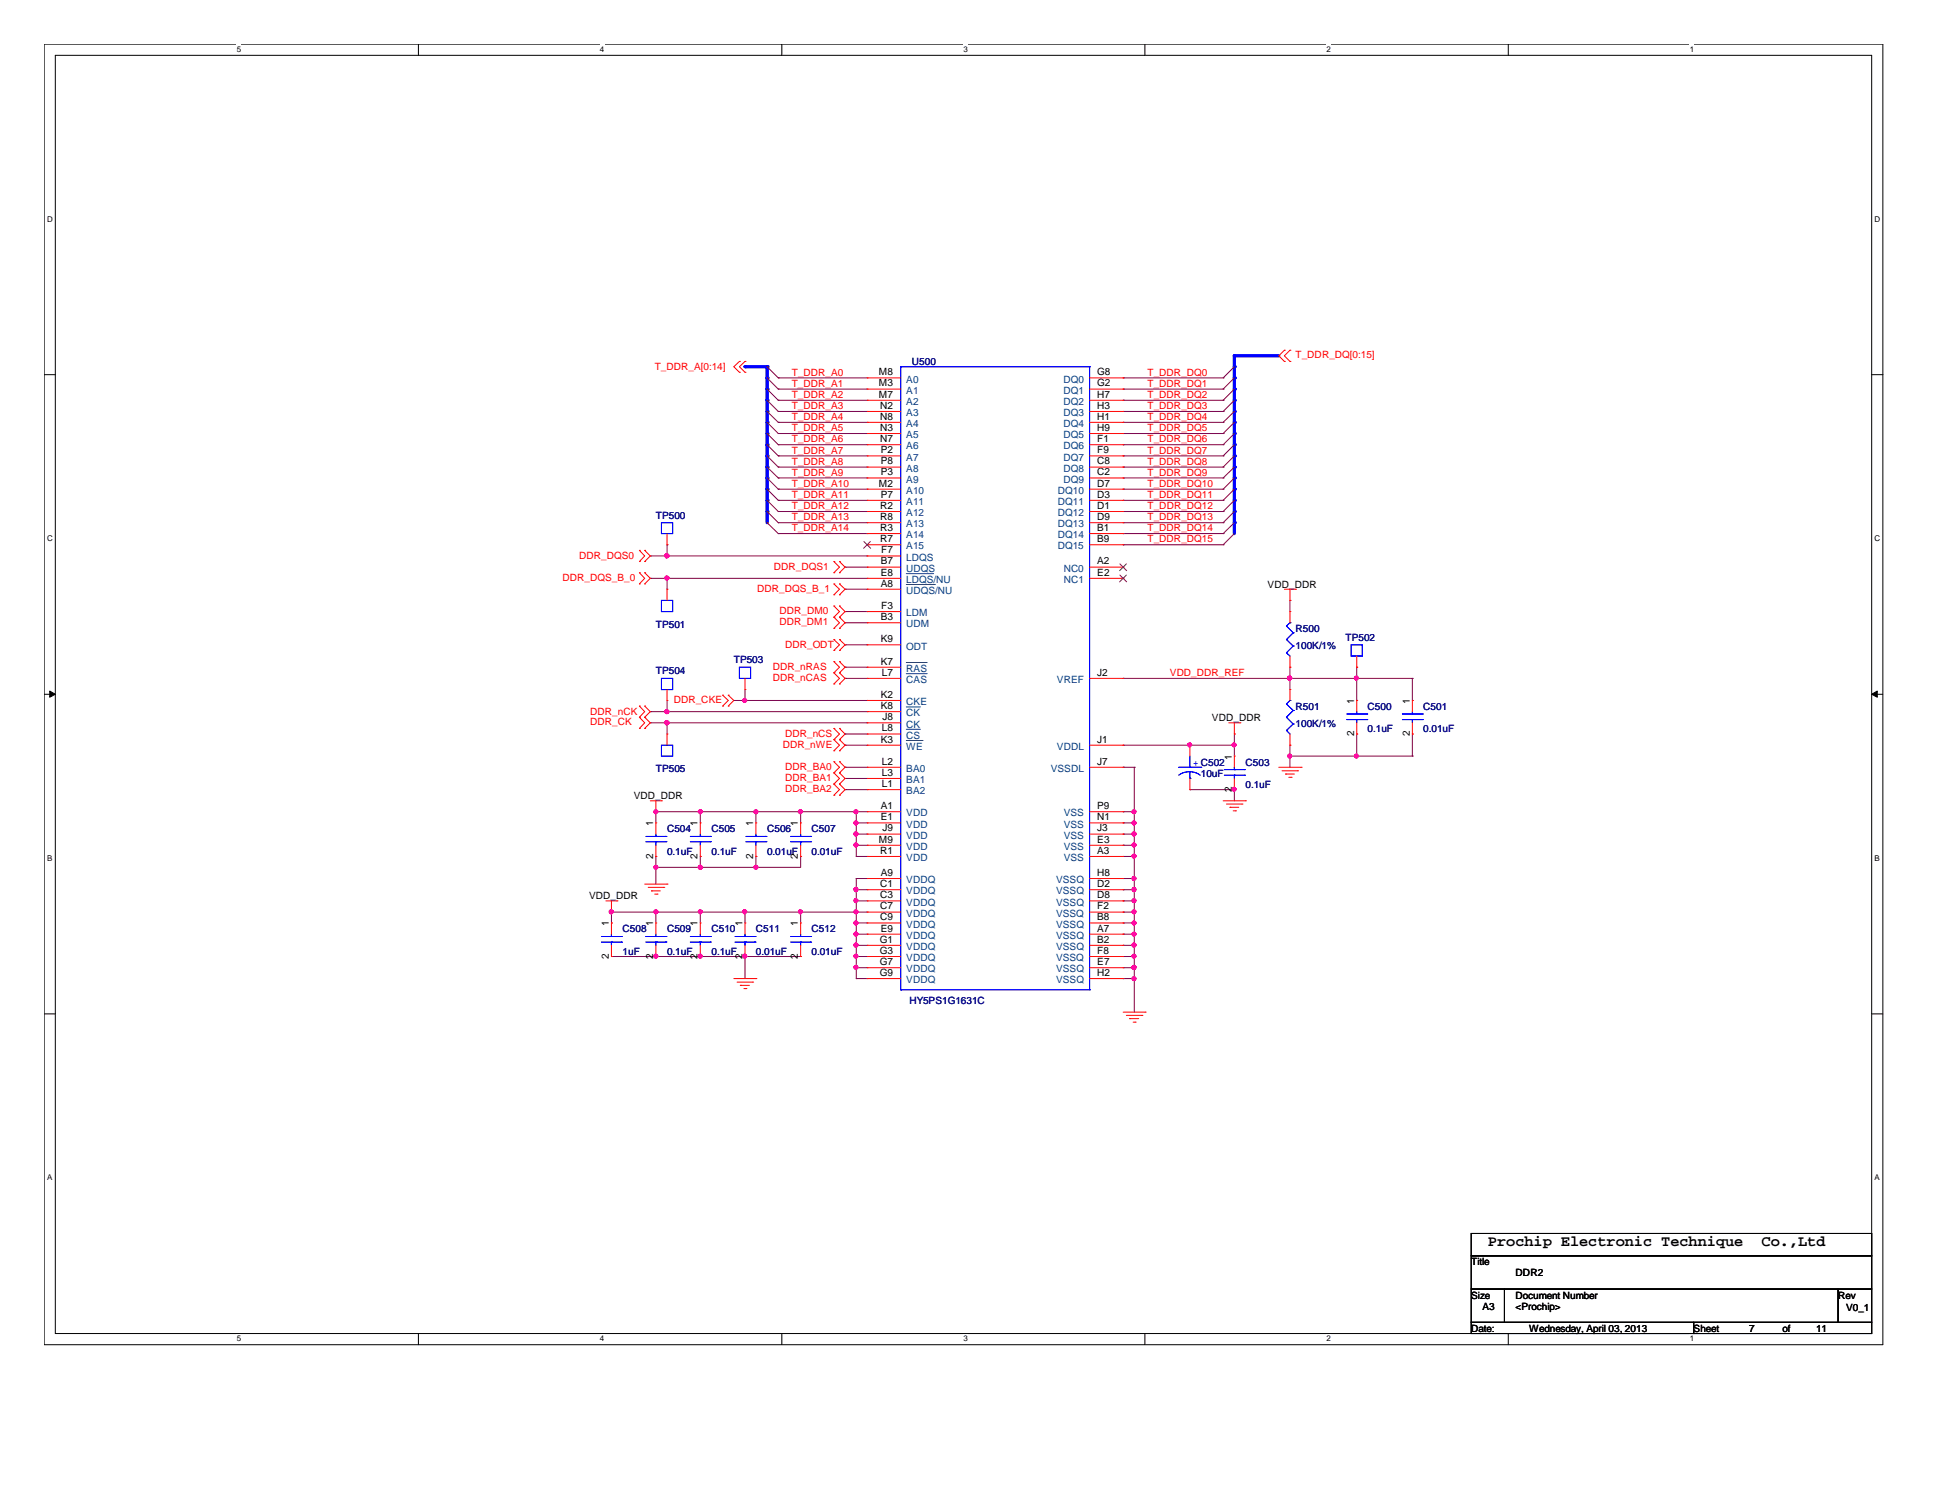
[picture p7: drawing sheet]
<svg xmlns="http://www.w3.org/2000/svg" width="279mm" height="216mm" viewBox="0 0 279 216" stroke-linecap="round" stroke-linejoin="round" font-family="sans-serif">
<path d="M6.3 6.3h264.6v187.1h-264.6zM8 8h261.3v183.8h-261.3z" fill="none" stroke="#000" stroke-width=".14"/>
<g fill="#fff">
<path d="M34.1 6.4h.6v1.3h-.6z"/>
<path d="M34.1 191.9h.6v1.3h-.6z"/>
</g>
<path d="M60.2 6.3v1.7M60.2 191.8v1.6" fill="none" stroke="#000" stroke-width=".14"/>
<g fill="#fff">
<path d="M86.3 6.4h.6v1.3h-.6z"/>
<path d="M86.3 191.9h.6v1.3h-.6z"/>
</g>
<path d="M112.5 6.3v1.7M112.5 191.8v1.6" fill="none" stroke="#000" stroke-width=".14"/>
<g fill="#fff">
<path d="M138.6 6.4h.6v1.3h-.6z"/>
<path d="M138.6 191.9h.6v1.3h-.6z"/>
</g>
<path d="M164.7 6.3v1.7M164.7 191.8v1.6" fill="none" stroke="#000" stroke-width=".14"/>
<g fill="#fff">
<path d="M190.8 6.4h.6v1.3h-.6z"/>
<path d="M190.8 191.9h.6v1.3h-.6z"/>
</g>
<path d="M217 6.3v1.7M217 191.8v1.6" fill="none" stroke="#000" stroke-width=".14"/>
<g fill="#fff">
<path d="M243.1 6.4h.6v1.3h-.6z"/>
<path d="M243.1 191.9h.6v1.3h-.6z"/>
<path d="M6.8 30.8h.7v1.3h-.7z"/>
<path d="M269.7 30.8h.8v1.3h-.8z"/>
<path d="M6.8 76.7h.7v1.4h-.7z"/>
<path d="M269.7 76.7h.8v1.4h-.8z"/>
</g>
<path d="M6.3 53.9h1.7M269.3 53.9h1.6" fill="none" stroke="#000" stroke-width=".14"/>
<g fill="#fff">
<path d="M6.8 122.7h.7v1.3h-.7z"/>
<path d="M269.7 122.7h.7v1.3h-.7z"/>
</g>
<path d="M6.3 99.9h1.7M269.3 99.9h1.6" fill="none" stroke="#000" stroke-width=".14"/>
<g fill="#000" stroke="#000" stroke-width=".14">
<path d="M7.2 99.4l.8 .5-.8 .4z" fill-rule="evenodd"/>
<path d="M269.3 99.9l.8-.5v.9z" fill-rule="evenodd"/>
</g>
<g fill="#fff">
<path d="M6.8 168.7h.7v1.3h-.7z"/>
<path d="M269.7 168.7h.7v1.3h-.7z"/>
</g>
<path d="M6.3 145.8h1.7M269.3 145.8h1.6" fill="none" stroke="#000" stroke-width=".14"/>
<g fill="none" stroke="#800040" stroke-width=".14">
<path d="M96 80h.1M96 80h28.8M96 83.2h.1M96 83.2h28.8M121.6 81.6h.1M121.6 97.6h.1M121.6 96h.1M121.6 84.8h.1M121.6 92.8h.1M121.6 81.6h3.2M121.6 97.6h3.2M121.6 96h3.2"/>
<path d="M121.6 84.8h3.2M121.6 92.8h3.2M161.6 97.6h.1M161.6 97.6h33.6M185.6 97.6h.1M185.6 86.4h.1M185.6 86.4v1.6M185.6 97.6v1.6M195.2 97.6h.1M195.2 97.6v3.2M96 104h.1M96 102.4h.1"/>
<path d="M96 104h28.8M96 102.4h28.8M108.8 116.8h.1M108.8 116.8h16M115.2 116.8h.1M121.6 105.6h.1M121.6 113.6h.1M121.6 107.2h.1M121.6 110.4h.1M121.6 112h.1M121.6 105.6h3.2M121.6 113.6h3.2"/>
<path d="M121.6 107.2h3.2M121.6 110.4h3.2M121.6 112h3.2M123.2 116.8h.1M123.2 118.4h.1M123.2 120h.1M123.2 118.4h1.6M123.2 120h1.6M123.2 116.8v6.4M161.6 118.4h.1M161.6 120h.1M161.6 116.8h.1"/>
<path d="M161.6 110.4h.1M161.6 118.4h1.6M161.6 120h1.6M161.6 116.8h1.6M161.6 110.4h1.6M163.2 118.4h.1M163.2 120h.1M163.2 116.8h.1M163.2 110.4h.1M163.2 110.4v24h-1.6M171.2 107.2h.1M171.2 113.6h.1"/>
<path d="M171.2 113.6h6.4M171.2 107.2h6.4M177.6 113.6h.1M177.6 113.6v1.6M185.6 108.8h.1M185.6 107.2h.1M185.6 107.2v3.2M195.2 105.6h.1M195.2 105.6v3.2h-9.6M94.4 124.8h.1M94.4 124.8v2.4M107.2 137.6h.1"/>
<path d="M107.2 137.6v3.2M108.8 124.8h.1M108.8 124.8h6.4M123.2 126.4h.1M123.2 128h.1M123.2 129.6h.1M123.2 131.2h.1M123.2 132.8h.1M123.2 134.4h.1M123.2 136h.1M123.2 137.6h.1M123.2 121.6h.1"/>
<path d="M123.2 139.2h.1M123.2 123.2h.1M123.2 136h1.6M123.2 126.4h1.6M123.2 137.6h1.6M123.2 128h1.6M123.2 121.6h1.6M123.2 139.2h1.6M123.2 129.6h1.6M123.2 129.6v9.6M123.2 123.2h1.6M123.2 131.2h1.6"/>
<path d="M123.2 132.8h1.6M123.2 134.4h1.6M161.6 136h.1M161.6 137.6h.1M161.6 121.6h.1M161.6 139.2h.1M161.6 123.2h.1M161.6 126.4h.1M161.6 128h.1M161.6 129.6h.1M161.6 131.2h.1M161.6 132.8h.1"/>
<path d="M161.6 134.4h.1M161.6 136h1.6M161.6 126.4h1.6M161.6 137.6h1.6M161.6 128h1.6M161.6 121.6h1.6M161.6 139.2h1.6M161.6 129.6h1.6M161.6 123.2h1.6M161.6 131.2h1.6M161.6 132.8h1.6M163.2 137.6h.1"/>
<path d="M163.2 121.6h.1M163.2 123.2h.1M163.2 126.4h.1M163.2 139.2h.1M163.2 128h.1M163.2 129.6h.1M163.2 131.2h.1M163.2 132.8h.1M163.2 137.6v8M161.6 140.8h.1M161.6 140.8h1.6M163.2 140.8h.1"/>
</g>
<g fill="#f0f" stroke="#f0f" stroke-width=".14">
<circle cx="163.2" cy="118.4" r=".3"/>
<circle cx="163.1" cy="135.9" r=".31"/>
<circle cx="95.9" cy="103.9" r=".32"/>
<circle cx="163.1" cy="119.9" r=".31"/>
<circle cx="163.2" cy="139.1" r=".3"/>
<circle cx="163.2" cy="137.5" r=".3"/>
<circle cx="163.2" cy="121.5" r=".3"/>
<circle cx="177.5" cy="107.1" r=".3"/>
<circle cx="171.2" cy="107.1" r=".3"/>
<circle cx="108.8" cy="124.8" r=".3"/>
<circle cx="123.1" cy="129.5" r=".3"/>
<circle cx="163.2" cy="123.1" r=".3"/>
<circle cx="163.2" cy="126.4" r=".3"/>
<circle cx="163.2" cy="140.8" r=".3"/>
<circle cx="123.1" cy="132.8" r=".3"/>
<circle cx="123.1" cy="131.1" r=".3"/>
<circle cx="163.1" cy="127.9" r=".31"/>
<circle cx="115.1" cy="116.8" r=".3"/>
<circle cx="163.2" cy="129.5" r=".3"/>
<circle cx="108.8" cy="116.8" r=".3"/>
<circle cx="163.2" cy="116.8" r=".3"/>
<circle cx="96" cy="83.1" r=".31"/>
<circle cx="123.1" cy="118.4" r=".3"/>
<circle cx="123.1" cy="116.8" r=".3"/>
<circle cx="123.1" cy="134.4" r=".3"/>
<circle cx="163.2" cy="131.1" r=".3"/>
<circle cx="95.9" cy="79.9" r=".32"/>
<circle cx="163.2" cy="132.8" r=".3"/>
<circle cx="123.1" cy="135.9" r=".31"/>
<circle cx="123.1" cy="137.5" r=".3"/>
<circle cx="123.1" cy="119.9" r=".31"/>
<circle cx="123.1" cy="121.5" r=".3"/>
<circle cx="185.5" cy="97.5" r=".3"/>
<circle cx="177.5" cy="113.5" r=".3"/>
<circle cx="195.2" cy="108.7" r=".3"/>
<circle cx="185.5" cy="108.7" r=".3"/>
<circle cx="195.2" cy="97.5" r=".3"/>
</g>
<path d="M107.2 52.7h3.2" fill="none" stroke="#00f" stroke-width=".47"/>
<circle cx="107.2" cy="52.7" r=".23" fill="#00f"/>
<g fill="none" stroke="#800040" stroke-width=".14">
<path d="M112 56h.1M112 57.6h.1M112 59.2h.1M112 54.4h.1M112 56h12.8M112 57.6h12.8M112 59.2h12.8M112 54.4h12.8M112 65.6h.1M112 67.2h.1M112 68.7h.1M112 70.4h.1"/>
<path d="M112 72h.1M112 73.6h.1M112 75.2h.1M112 60.7h.1M112 62.4h.1M112 65.6h12.8M112 67.2h12.8M112 68.7h12.8M112 70.4h12.8M112 72h12.8M112 73.6h12.8M112 75.2h12.8"/>
<path d="M112 60.7h12.8M112 62.4h12.8"/>
</g>
<path d="M110.4 52.7v1.7" fill="none" stroke="#00f" stroke-width=".47"/>
<circle cx="110.4" cy="52.7" r=".23" fill="#00f"/>
<path d="M110.4 56v1.6" fill="none" stroke="#00f" stroke-width=".47"/>
<circle cx="110.4" cy="56" r=".23" fill="#00f"/>
<path d="M110.4 54.4v1.6" fill="none" stroke="#00f" stroke-width=".47"/>
<circle cx="110.4" cy="54.4" r=".23" fill="#00f"/>
<path d="M110.4 59.2v1.5" fill="none" stroke="#00f" stroke-width=".47"/>
<circle cx="110.4" cy="59.2" r=".23" fill="#00f"/>
<path d="M110.4 57.6v1.6" fill="none" stroke="#00f" stroke-width=".47"/>
<circle cx="110.4" cy="57.6" r=".23" fill="#00f"/>
<path d="M110.4 68.7v1.7" fill="none" stroke="#00f" stroke-width=".47"/>
<circle cx="110.4" cy="68.7" r=".23" fill="#00f"/>
<path d="M110.4 60.7v1.7" fill="none" stroke="#00f" stroke-width=".47"/>
<circle cx="110.4" cy="60.7" r=".23" fill="#00f"/>
<path d="M110.4 64v1.6" fill="none" stroke="#00f" stroke-width=".47"/>
<circle cx="110.4" cy="64" r=".23" fill="#00f"/>
<path d="M110.4 62.4v1.6" fill="none" stroke="#00f" stroke-width=".47"/>
<circle cx="110.4" cy="62.4" r=".23" fill="#00f"/>
<path d="M110.4 67.2v1.5" fill="none" stroke="#00f" stroke-width=".47"/>
<circle cx="110.4" cy="67.2" r=".23" fill="#00f"/>
<path d="M110.4 65.6v1.6" fill="none" stroke="#00f" stroke-width=".47"/>
<circle cx="110.4" cy="65.6" r=".23" fill="#00f"/>
<path d="M110.4 70.4v1.6" fill="none" stroke="#00f" stroke-width=".47"/>
<circle cx="110.4" cy="70.4" r=".23" fill="#00f"/>
<path d="M110.4 72v1.6" fill="none" stroke="#00f" stroke-width=".47"/>
<circle cx="110.4" cy="72" r=".23" fill="#00f"/>
<path d="M112 64h.1M112 64h12.8M161.6 73.6h.1M161.6 62.4h.1M161.6 75.2h.1M161.6 64h.1M161.6 64h14.4M161.6 73.6h14.4M161.6 62.4h14.4M161.6 75.2h14.4" fill="none" stroke="#800040" stroke-width=".14"/>
<path d="M177.6 75.2v1.6" fill="none" stroke="#00f" stroke-width=".47"/>
<circle cx="177.6" cy="75.2" r=".23" fill="#00f"/>
<path d="M177.6 65.6v1.6" fill="none" stroke="#00f" stroke-width=".47"/>
<circle cx="177.6" cy="65.6" r=".23" fill="#00f"/>
<path d="M177.6 51.2h6.4" fill="none" stroke="#00f" stroke-width=".47"/>
<circle cx="177.6" cy="51.2" r=".23" fill="#00f"/>
<path d="M177.6 51.2v1.5" fill="none" stroke="#00f" stroke-width=".47"/>
<circle cx="177.6" cy="51.2" r=".23" fill="#00f"/>
<path d="M177.6 67.2v1.5" fill="none" stroke="#00f" stroke-width=".47"/>
<circle cx="177.6" cy="67.2" r=".23" fill="#00f"/>
<path d="M177.6 52.7v1.7" fill="none" stroke="#00f" stroke-width=".47"/>
<circle cx="177.6" cy="52.7" r=".23" fill="#00f"/>
<path d="M177.6 68.7v1.7" fill="none" stroke="#00f" stroke-width=".47"/>
<circle cx="177.6" cy="68.7" r=".23" fill="#00f"/>
<path d="M177.6 54.4v1.6" fill="none" stroke="#00f" stroke-width=".47"/>
<circle cx="177.6" cy="54.4" r=".23" fill="#00f"/>
<path d="M177.6 70.4v1.6" fill="none" stroke="#00f" stroke-width=".47"/>
<circle cx="177.6" cy="70.4" r=".23" fill="#00f"/>
<path d="M177.6 56v1.6" fill="none" stroke="#00f" stroke-width=".47"/>
<circle cx="177.6" cy="56" r=".23" fill="#00f"/>
<path d="M177.6 72v1.6" fill="none" stroke="#00f" stroke-width=".47"/>
<circle cx="177.6" cy="72" r=".23" fill="#00f"/>
<path d="M177.6 57.6v1.6" fill="none" stroke="#00f" stroke-width=".47"/>
<circle cx="177.6" cy="57.6" r=".23" fill="#00f"/>
<path d="M177.6 73.6v1.6" fill="none" stroke="#00f" stroke-width=".47"/>
<circle cx="177.6" cy="73.6" r=".23" fill="#00f"/>
<path d="M177.6 59.2v1.5" fill="none" stroke="#00f" stroke-width=".47"/>
<circle cx="177.6" cy="59.2" r=".23" fill="#00f"/>
<path d="M177.6 60.7v1.7" fill="none" stroke="#00f" stroke-width=".47"/>
<circle cx="177.6" cy="60.7" r=".23" fill="#00f"/>
<path d="M177.6 62.4v1.6" fill="none" stroke="#00f" stroke-width=".47"/>
<circle cx="177.6" cy="62.4" r=".23" fill="#00f"/>
<path d="M161.6 65.6h.1M161.6 65.6h14.4" fill="none" stroke="#800040" stroke-width=".14"/>
<path d="M177.6 64v1.6" fill="none" stroke="#00f" stroke-width=".47"/>
<circle cx="177.6" cy="64" r=".23" fill="#00f"/>
<g fill="none" stroke="#800040" stroke-width=".14">
<path d="M161.6 56h.1M161.6 57.6h.1M161.6 54.4h.1M161.6 59.2h.1M161.6 56h14.4M161.6 57.6h14.4M161.6 54.4h14.4M161.6 59.2h14.4M112 76.8h.1M112 76.8h12.8M161.6 67.2h.1M161.6 76.8h.1"/>
<path d="M161.6 68.7h.1M161.6 78.4h.1M161.6 70.4h.1M161.6 72h.1M161.6 60.7h.1M161.6 67.2h14.4M161.6 76.8h14.4M161.6 68.7h14.4M161.6 78.4h14.4M161.6 70.4h14.4M161.6 72h14.4M161.6 60.7h14.4"/>
<path d="M94.4 123.2h.1M94.4 124.8h.1M94.4 123.2v1.6M94.4 124.8h6.4M123.2 126.4h.1M123.2 139.2h.1M123.2 126.4v1.6M123.2 139.2v1.6M123.2 140.8h.1M123.2 140.8h1.6"/>
</g>
<g fill="#f0f" stroke="#f0f" stroke-width=".14">
<circle cx="100.8" cy="124.8" r=".3"/>
<circle cx="94.4" cy="124.8" r=".3"/>
<circle cx="123.1" cy="139.1" r=".3"/>
</g>
<path d="M110.4 73.6v1.6" fill="none" stroke="#00f" stroke-width=".47"/>
<circle cx="110.4" cy="73.6" r=".23" fill="#00f"/>
<g fill="none" stroke="#800040" stroke-width=".14">
<path d="M110.4 52.7h.1M110.4 54.4h.1M110.4 56h.1M110.4 57.6h.1M110.4 59.2h.1M110.4 52.7l1.6 1.7M110.4 54.4l1.6 1.6M110.4 56l1.6 1.6M110.4 57.6l1.6 1.6M110.4 59.2l1.6 1.5M176 56h.1M176 57.6h.1"/>
<path d="M176 59.2h.1M176 54.4h.1M177.6 54.4l-1.6 1.6M177.6 56l-1.6 1.6M177.6 57.6l-1.6 1.6M177.6 59.2l-1.6 1.5M177.6 52.7l-1.6 1.7M93.6 80h.1M96 78.4h.1M96 78.4v1.6h-2.4M110.4 60.7h.1M110.4 62.4h.1"/>
<path d="M110.4 64h.1M110.4 65.6h.1M110.4 67.2h.1M110.4 68.7h.1M110.4 70.4h.1M110.4 72h.1M110.4 73.6h.1M110.4 75.2h.1M110.4 60.7l1.6 1.7M110.4 62.4l1.6 1.6M110.4 64l1.6 1.6M110.4 65.6l1.6 1.6"/>
<path d="M110.4 67.2l1.6 1.5M110.4 68.7l1.6 1.7M110.4 70.4l1.6 1.6M110.4 72l1.6 1.6M110.4 73.6l1.6 1.6M110.4 75.2l1.6 1.6M176 60.7h.1M176 62.4h.1M176 78.4h.1M176 64h.1M176 65.6h.1M176 67.2h.1"/>
<path d="M176 68.7h.1M176 70.4h.1M176 72h.1M176 73.6h.1M176 75.2h.1M176 76.8h.1M177.6 60.7l-1.6 1.7M177.6 76.8l-1.6 1.6M177.6 62.4l-1.6 1.6M177.6 64l-1.6 1.6M177.6 65.6l-1.6 1.6M177.6 67.2l-1.6 1.5"/>
<path d="M177.6 68.7l-1.6 1.7M177.6 70.4l-1.6 1.6M177.6 72l-1.6 1.6M177.6 73.6l-1.6 1.6M177.6 75.2l-1.6 1.6M93.6 83.2h.1M93.6 83.2h2.4M96 83.2h.1M96 83.2v1.6M107.2 99.2v1.6M121.6 88h.1M121.6 89.6h.1"/>
<path d="M121.6 88h3.2M121.6 89.6h3.2M185.6 96h.1M185.6 96v1.6M195.2 96h.1M195.2 96v1.6h8M203.2 97.6h.1M203.2 97.6v3.2M93.6 104h.1M93.6 102.4h.1M93.6 104h2.4M93.6 102.4h2.4"/>
<path d="M94.4 116.8h.1M94.4 116.8v1.6M94.4 116.8h14.4M96 104h.1M96 102.4h.1M96 100.8v1.6M96 104v1.6M100.8 116.8h.1M100.8 116.8v1.6M105.6 100.8h19.2M107.2 100.8h.1M108.8 116.8h.1"/>
<path d="M108.8 116.8v1.6M115.2 116.8h.1M115.2 116.8v1.6M124.8 100.8h.1M161.6 107.2h.1M161.6 107.2h9.6M177.6 107.2h.1M177.6 105.6h.1M177.6 105.6v3.2M195.2 108.8h8M203.2 108.8h.1M203.2 105.6h.1"/>
<path d="M203.2 100.8h.1M203.2 105.6v3.2M88 137.6h.1M88 132.8h.1M88 137.6h27.2M94.4 131.2h.1M94.4 137.6h.1M94.4 131.2v1.6M100.8 123.2h.1M100.8 124.8h.1M100.8 137.6h.1M100.8 131.2h.1"/>
<path d="M100.8 123.2v1.6M100.8 131.2v1.6M107.2 137.6h.1M107.2 131.2h.1M107.2 131.2v1.6M108.8 123.2h.1M108.8 123.2v1.6h-8M115.2 123.2h.1M115.2 131.2h.1M115.2 123.2v1.6M115.2 131.2v1.6M123.2 128h.1"/>
<path d="M123.2 131.2h-35.2v1.6M123.2 128v1.6M163.2 136h.1M163.2 134.4h.1M163.2 134.4v3.2"/>
</g>
<g fill="#f0f" stroke="#f0f" stroke-width=".14">
<circle cx="100.8" cy="124.8" r=".3"/>
<circle cx="100.8" cy="137.5" r=".3"/>
<circle cx="107.1" cy="137.5" r=".3"/>
<circle cx="100.8" cy="131.1" r=".3"/>
<circle cx="107.1" cy="131.1" r=".3"/>
<circle cx="115.1" cy="131.1" r=".3"/>
<circle cx="163.2" cy="134.4" r=".3"/>
<circle cx="94.4" cy="116.8" r=".3"/>
<circle cx="100.8" cy="116.8" r=".3"/>
<circle cx="123.1" cy="127.9" r=".31"/>
<circle cx="94.4" cy="137.5" r=".3"/>
<circle cx="96" cy="102.4" r=".31"/>
<circle cx="107.1" cy="100.7" r=".3"/>
<circle cx="88" cy="131.1" r=".31"/>
<circle cx="94.4" cy="131.1" r=".3"/>
<circle cx="163.2" cy="118.4" r=".3"/>
<circle cx="163.1" cy="135.9" r=".31"/>
<circle cx="95.9" cy="103.9" r=".32"/>
<circle cx="163.1" cy="119.9" r=".31"/>
<circle cx="163.2" cy="139.1" r=".3"/>
<circle cx="163.2" cy="137.5" r=".3"/>
<circle cx="163.2" cy="121.5" r=".3"/>
<circle cx="177.5" cy="107.1" r=".3"/>
<circle cx="171.2" cy="107.1" r=".3"/>
<circle cx="108.8" cy="124.8" r=".3"/>
<circle cx="123.1" cy="129.5" r=".3"/>
<circle cx="163.2" cy="123.1" r=".3"/>
<circle cx="163.2" cy="126.4" r=".3"/>
<circle cx="163.2" cy="140.8" r=".3"/>
<circle cx="123.1" cy="132.8" r=".3"/>
<circle cx="123.1" cy="131.1" r=".3"/>
<circle cx="163.1" cy="127.9" r=".31"/>
<circle cx="115.1" cy="116.8" r=".3"/>
<circle cx="163.2" cy="129.5" r=".3"/>
<circle cx="108.8" cy="116.8" r=".3"/>
<circle cx="163.2" cy="116.8" r=".3"/>
<circle cx="96" cy="83.1" r=".31"/>
<circle cx="123.1" cy="118.4" r=".3"/>
<circle cx="123.1" cy="116.8" r=".3"/>
<circle cx="123.1" cy="134.4" r=".3"/>
<circle cx="163.2" cy="131.1" r=".3"/>
<circle cx="95.9" cy="79.9" r=".32"/>
<circle cx="163.2" cy="132.8" r=".3"/>
<circle cx="123.1" cy="135.9" r=".31"/>
<circle cx="123.1" cy="137.5" r=".3"/>
<circle cx="123.1" cy="119.9" r=".31"/>
<circle cx="123.1" cy="121.5" r=".3"/>
<circle cx="185.5" cy="97.5" r=".3"/>
<circle cx="177.5" cy="113.5" r=".3"/>
<circle cx="195.2" cy="108.7" r=".3"/>
<circle cx="185.5" cy="108.7" r=".3"/>
<circle cx="195.2" cy="97.5" r=".3"/>
<circle cx="94.4" cy="124.8" r=".3"/>
<circle cx="123.1" cy="139.1" r=".3"/>
</g>
<g fill="none" stroke="#f00" stroke-width=".14">
<path d="M106.4 53.6h.1M106.4 52h.1M106.4 52l-.8 .7 .8 .9M107.2 53.6h.1M107.2 52h.1M107.2 52l-.8 .7 .8 .9M124.8 56h.1M124.8 57.6h.1M124.8 54.4h.1M124.8 59.2h.1M124.8 56h4.8M124.8 54.4h4.8"/>
<path d="M124.8 59.2h4.8M124.8 57.6h4.8M156.8 56h4.8M156.8 54.4h4.8M156.8 59.2h4.8M156.8 57.6h4.8M161.6 56h.1M161.6 54.4h.1M161.6 59.2h.1M161.6 57.6h.1M184.8 50.4h.1M184.8 52h.1"/>
<path d="M184.8 50.4l-.8 .8 .8 .8M185.6 52h.1M185.6 50.4h.1M185.6 50.4l-.8 .8 .8 .8M92 79.2h.1M92 79.2l.8 .8-.8 .8M92.8 79.2h.1M92.8 79.2l.8 .8-.8 .8M96 78.4h.1M96 76.8v1.6M124.8 80h.1M124.8 70.4h.1"/>
<path d="M124.8 62.4h.1M124.8 64h.1M124.8 60.7h.1M124.8 65.6h.1M124.8 68.7h.1M124.8 72h.1M124.8 67.2h.1M124.8 73.6h.1M124.8 76.8h.1M124.8 78.4h.1M124.8 75.2h.1M124.8 76.8h4.8"/>
<path d="M124.8 78.4h4.8M124.8 68.7h4.8M124.8 67.2h4.8M124.8 73.6h4.8M124.8 72h4.8M124.8 70.4h4.8M124.8 75.2h4.8M124.8 64h4.8M124.8 80h4.8M124.8 65.6h4.8M124.8 60.7h4.8M124.8 62.4h4.8"/>
<path d="M156.8 76.8h4.8M156.8 78.4h4.8M156.8 68.7h4.8M156.8 67.2h4.8M156.8 73.6h4.8M156.8 72h4.8M156.8 70.4h4.8M156.8 75.2h4.8M156.8 64h4.8M156.8 65.6h4.8M156.8 60.7h4.8M156.8 62.4h4.8"/>
<path d="M161.6 76.8h.1M161.6 78.4h.1M161.6 68.7h.1M161.6 67.2h.1M161.6 73.6h.1M161.6 72h.1M161.6 70.4h.1M161.6 75.2h.1M161.6 64h.1M161.6 65.6h.1M161.6 60.7h.1M161.6 62.4h.1"/>
<path d="M92 80.8h.1M92 82.4h.1M92 84h.1M92 82.4l.8 .8-.8 .8M92.8 80.8h.1M92.8 84h.1M92.8 82.4h.1M92.8 82.4l.8 .8-.8 .8M96 84.8h.1M96 84.8v1.6M96 99.2v1.6M104 100h.1"/>
<path d="M104 100l.8 .8-.8 .8M104.8 100h.1M104.8 100l.8 .8-.8 .8M107.2 99.2h.1M107.2 97.6v1.6M120 96.8h.1M120 98.4h.1M120 95.2h.1M120 80.8h.1M120 82.4h.1M120 84h.1M120 85.6h.1"/>
<path d="M120 92h.1M120 93.6h.1M120 87.2h.1M120 88.8h.1M120 90.4h.1M120 96.8l.8 .8-.8 .8M120 95.2l.8 .8-.8 .8M120 80.8l.8 .8-.8 .8M120 84l.8 .8-.8 .8M120 92l.8 .8-.8 .8M120 87.2l.8 .8-.8 .8M120 88.8l.8 .8-.8 .8"/>
<path d="M120.8 98.4h.1M120.8 96.8h.1M120.8 95.2h.1M120.8 82.4h.1M120.8 80.8h.1M120.8 85.6h.1M120.8 84h.1M120.8 93.6h.1M120.8 92h.1M120.8 88.8h.1M120.8 87.2h.1M120.8 90.4h.1"/>
<path d="M120.8 96.8l.8 .8-.8 .8M120.8 95.2l.8 .8-.8 .8M120.8 80.8l.8 .8-.8 .8M120.8 84l.8 .8-.8 .8M120.8 92l.8 .8-.8 .8M120.8 87.2l.8 .8-.8 .8M120.8 88.8l.8 .8-.8 .8M124.8 84.8h.1M124.8 89.6h.1M124.8 81.6h.1M124.8 83.2h.1M124.8 88h.1"/>
<path d="M124.8 96h.1M124.8 92.8h.1M124.8 97.6h.1M124.8 84.8h4.8M124.8 81.6h4.8M124.8 89.6h4.8M124.8 83.2h4.8M124.8 88h4.8M124.8 97.6h4.8M124.8 96h4.8M124.8 92.8h4.8M156.8 81.6h4.8"/>
<path d="M156.8 83.2h4.8M156.8 97.6h4.8M161.6 81.6h.1M161.6 83.2h.1M161.6 97.6h.1M184.8 84.8h1.6M185.6 86.4h.1M185.6 96h.1M185.6 88h.1M185.6 99.2h.1M185.6 84.8v1.6M185.6 88v1.6"/>
<path d="M185.6 94.4v1.6M185.6 99.2v1.6M186.4 84.8h.1M195.2 96h.1M195.2 94.4v1.6M92 103.2h.1M92 104.8h.1M92 101.6h.1M92 103.2l.8 .8-.8 .8M92 101.6l.8 .8-.8 .8M92.8 104.8h.1M92.8 103.2h.1"/>
<path d="M92.8 101.6h.1M92.8 103.2l.8 .8-.8 .8M92.8 101.6l.8 .8-.8 .8M93.6 115.2h1.6M94.4 116.8h.1M94.4 118.4h.1M94.4 115.2v1.6M94.4 118.4v1.6M95.2 115.2h.1M96 100.8h.1M96 105.6h.1M96 105.6v1.6"/>
<path d="M100.8 118.4h.1M100.8 118.4v1.6M104 101.6h.1M104.8 101.6h.1M108.8 118.4h.1M108.8 118.4v1.6M115.2 118.4h.1M115.2 118.4v1.6M120 112.8h.1M120 114.4h.1M120 111.2h.1M120 106.4h.1"/>
<path d="M120 108h.1M120 109.6h.1M120 104.8h.1M120 112.8l.8 .8-.8 .8M120 111.2l.8 .8-.8 .8M120 106.4l.8 .8-.8 .8M120 109.6l.8 .8-.8 .8M120 104.8l.8 .8-.8 .8M120.8 114.4h.1M120.8 112.8h.1M120.8 111.2h.1M120.8 108h.1"/>
<path d="M120.8 106.4h.1M120.8 109.6h.1M120.8 104.8h.1M120.8 112.8l.8 .8-.8 .8M120.8 111.2l.8 .8-.8 .8M120.8 106.4l.8 .8-.8 .8M120.8 109.6l.8 .8-.8 .8M120.8 104.8l.8 .8-.8 .8M124.8 116.8h.1M124.8 118.4h.1M124.8 104h.1M124.8 120h.1"/>
<path d="M124.8 100.8h.1M124.8 107.2h.1M124.8 102.4h.1M124.8 113.6h.1M124.8 110.4h.1M124.8 112h.1M124.8 105.6h.1M124.8 110.4h4.8M124.8 104h4.8M124.8 116.8h4.8M124.8 118.4h4.8M124.8 107.2h4.8"/>
<path d="M124.8 120h4.8M124.8 100.8h4.8M124.8 102.4h4.8M124.8 113.6h4.8M124.8 112h4.8M124.8 105.6h4.8M156.8 110.4h4.8M156.8 116.8h4.8M156.8 118.4h4.8M156.8 107.2h4.8M156.8 120h4.8M161.6 107.2h.1"/>
<path d="M161.6 120h.1M161.6 110.4h.1M161.6 118.4h.1M161.6 116.8h.1M171.2 107.2h.1M171.2 113.6h.1M171.2 107.2v1.6M171.2 112v1.6M176 115.2h3.2M176.4 115.7h2.3M176.8 104h1.6M177 116.1h.1"/>
<path d="M177 116.1h1.2M177.4 116.6h.4M177.6 105.6h.1M177.6 108.8h.1M177.6 113.6h.1M177.6 104v1.6M177.6 108.8v1.6M177.6 112v1.6M177.8 116.6h.1M178.4 104h.1M178.7 115.7h.1M179.2 115.2h.1"/>
<path d="M184 110.4h3.2M184.4 110.9h2.3M185 111.3h.1M185 111.3h1.2M185.4 111.8h.4M185.6 107.2h.1M185.6 105.6v1.6M185.8 111.8h.1M186.7 110.9h.1M187.2 110.4h.1M195.2 100.8h.1M195.2 105.6h.1"/>
<path d="M195.2 100.8v1.6M195.2 104v1.6M203.2 100.8h.1M203.2 105.6h.1M203.2 100.8v1.6M203.2 104v1.6M87.2 129.6h1.6M88 131.2h.1M88 132.8h.1M88 137.6h.1M88 129.6v1.6M88 132.8v1.6"/>
<path d="M88 136v1.6M88.8 129.6h.1M92.8 127.2h3.2M93.3 127.6h2.2M93.7 128.1h.1M93.7 128.1h1.3M94.2 128.6h.3M94.4 123.2h.1M94.4 132.8h.1M94.4 137.6h.1M94.4 121.6v1.6M94.4 132.8v1.6"/>
<path d="M94.4 136v1.6M94.5 128.6h.1M95.5 127.6h.1M96 127.2h.1M100.8 123.2h.1M100.8 132.8h.1M100.8 137.6h.1M100.8 121.6v1.6M100.8 132.8v1.6M100.8 136v1.6M107.2 132.8h.1M107.2 137.6h.1"/>
<path d="M107.2 132.8v1.6M107.2 136v1.6M108.8 123.2h.1M108.8 121.6v1.6M115.2 132.8h.1M115.2 137.6h.1M115.2 123.2h.1M115.2 121.6v1.6M115.2 132.8v1.6M115.2 136v1.6M124.8 126.4h.1M124.8 128h.1"/>
<path d="M124.8 129.6h.1M124.8 131.2h.1M124.8 132.8h.1M124.8 134.4h.1M124.8 136h.1M124.8 137.6h.1M124.8 139.2h.1M124.8 121.6h.1M124.8 123.2h.1M124.8 129.6h4.8M124.8 123.2h4.8M124.8 134.4h4.8"/>
<path d="M124.8 126.4h4.8M124.8 136h4.8M124.8 132.8h4.8M124.8 128h4.8M124.8 131.2h4.8M124.8 121.6h4.8M124.8 139.2h4.8M124.8 137.6h4.8M156.8 129.6h4.8M156.8 123.2h4.8M156.8 134.4h4.8M156.8 126.4h4.8"/>
<path d="M156.8 136h4.8M156.8 132.8h4.8M156.8 128h4.8M156.8 131.2h4.8M156.8 121.6h4.8M156.8 139.2h4.8M156.8 137.6h4.8M161.6 123.2h.1M161.6 134.4h.1M161.6 136h.1M161.6 132.8h.1M161.6 128h.1"/>
<path d="M161.6 129.6h.1M161.6 121.6h.1M161.6 139.2h.1M161.6 131.2h.1M161.6 137.6h.1M161.6 126.4h.1M105.6 140.8h3.2M106 141.3h2.3M106.5 141.7h.1M106.5 141.7h1.3M107 142.2h.3M107.3 142.2h.1"/>
<path d="M108.3 141.3h.1M108.8 140.8h.1M124.8 140.8h.1M124.8 140.8h4.8M156.8 140.8h4.8M161.6 140.8h.1M161.6 145.6h3.2M162.1 146h2.2M162.5 146.5h.1M162.5 146.5h1.3M163 147h.3M163.3 147h.1"/>
<path d="M164.3 146h.1M164.8 145.6h.1"/>
</g>
<path d="M211.7 177.4h57.6v3.2h-57.6zM211.7 180.6h57.6v4.8h-57.6zM211.7 185.4h4.8v4.8h-4.8zM211.7 190.2h32v1.6h-32zM216.5 185.4h48v4.8h-48zM243.7 190.2h25.6v1.6h-25.6zM264.5 185.4h4.8v4.8h-4.8z" fill="none" stroke="#000" stroke-width=".14"/>
<g fill="none" stroke="#00f" stroke-width=".14">
<path d="M129.6 52.7h.1M129.6 52.7v89.7M129.6 52.7h27.2M156.8 52.7h.1M156.8 52.7v89.7M95.2 75.2h1.6v1.6h-1.6zM95.2 86.4h1.6v1.6h-1.6zM95.2 97.6h1.6v1.6h-1.6zM106.4 96h1.6v1.6h-1.6zM185.1 93.9h.1M185.1 92h.1M185.1 90h.1"/>
<path d="M185.1 93.9l.5 .5M185.1 92l1 .9M185.1 90l1 1M185.6 89.6h.1M185.6 89.6l-.5 .4M186.1 92.9h.1M186.1 91h.1M186.1 92.9l-1 1M186.1 91l-1 1M194.4 92.8h1.6v1.6h-1.6zM94.4 120v.3M95.2 107.2h1.6v1.6h-1.6z"/>
<path d="M100.8 120v.3M108.8 120v.3M115.2 120v.3M169.6 111.5a2.49 2.49 0 0 1 1.6-.5 2.45 2.45 0 0 1 1.5 .5M169.6 110.4h3.2M171.2 112h.1M171.2 110.4h.1M171.2 108.8v1.6M171.2 111v1M172.8 110.4h.1M176.1 111.5h2.9M176.1 110.7h2.9"/>
<path d="M177.6 110.7h.1M177.6 111.5h.1M177.6 110.4v.3M177.6 111.5v.5M179 111.5h.1M179 110.7h.1M185.1 105.1h.1M185.1 103.2h.1M185.1 101.3h.1M185.1 105.1l.5 .5M185.1 103.2l1 .9M185.1 101.3l1 .9"/>
<path d="M185.6 100.8h.1M185.6 100.8l-.5 .5M186.1 104.1h.1M186.1 102.2h.1M186.1 104.1l-1 1M186.1 102.2l-1 1M193.8 103.5h2.8M193.8 102.7h2.8M195.2 102.7h.1M195.2 103.5h.1M195.2 102.4v.3M195.2 103.5v.5"/>
<path d="M196.6 103.5h.1M196.6 102.7h.1M201.8 103.5h2.8M201.8 102.7h2.8M203.2 102.7h.1M203.2 103.5h.1M203.2 102.4v.3M203.2 103.5v.5M204.6 103.5h.1M204.6 102.7h.1M86.5 135.5h2.9M86.5 134.7h2.9"/>
<path d="M88 134.7h.1M88 135.5h.1M88 134.4v.3M88 135.5v.5M89.4 135.5h.1M89.4 134.7h.1M92.9 135.5h2.9M92.9 134.7h2.9M92.9 121.1h2.9M92.9 120.3h2.9M94.4 120.3h.1M94.4 121.1h.1"/>
<path d="M94.4 134.7h.1M94.4 135.5h.1M94.4 121.1v.5M94.4 134.4v.3M94.4 135.5v.5M95.8 121.1h.1M95.8 120.3h.1M95.8 135.5h.1M95.8 134.7h.1M99.3 135.5h2.9M99.3 134.7h2.9M99.3 121.1h2.9"/>
<path d="M99.3 120.3h2.9M100.8 120.3h.1M100.8 121.1h.1M100.8 134.7h.1M100.8 135.5h.1M100.8 121.1v.5M100.8 134.4v.3M100.8 135.5v.5M102.2 121.1h.1M102.2 120.3h.1M102.2 135.5h.1M102.2 134.7h.1"/>
<path d="M105.7 135.5h2.9M105.7 134.7h2.9M107.2 134.7h.1M107.2 135.5h.1M107.2 134.4v.3M107.2 135.5v.5M107.3 121.1h2.9M107.3 120.3h2.9M108.6 135.5h.1M108.6 134.7h.1M108.8 120.3h.1M108.8 121.1h.1"/>
<path d="M108.8 121.1v.5M110.2 121.1h.1M110.2 120.3h.1M113.7 135.5h2.9M113.7 134.7h2.9M113.7 121.1h2.9M113.7 120.3h2.9M115.2 134.7h.1M115.2 135.5h.1M115.2 120.3h.1M115.2 121.1h.1M115.2 121.1v.5"/>
<path d="M115.2 134.4v.3M115.2 135.5v.5M116.6 135.5h.1M116.6 134.7h.1M116.6 121.1h.1M116.6 120.3h.1M129.6 142.4h.1M129.6 142.4h27.2M156.8 142.4h.1"/>
</g>
<path d="M124.3 77.9l1 1M125.2 77.9l-1 1M161.1 81.1l1 1M161.1 82.7l1 1M162.1 81.1l-1 1M162.1 82.7l-1 1" fill="none" stroke="#804000" stroke-width=".14"/>
<path d="M130.4 84.1h4.2M130.4 82.5h3.9M130.4 95.3h3M130.4 96.9h3M130.4 106.5h2.4M130.4 101.7h2M130.4 104.9h2" fill="none" stroke="#004080" stroke-width=".14"/>
<g font-size="2.2">
<text x="214.1" y="179.2">Prochip Electronic Technique</text>
<text x="253.4" y="179.2">Co.,Ltd</text>
</g>
<g font-size="1.4" fill="#f00">
<text x="94.2" y="53.2">T_DDR_A[0:14]</text>
<text x="186.4" y="51.6">T_DDR_DQ[0:15]</text>
<text x="113.9" y="55.6">T_DDR_A1</text>
<text x="113.9" y="57.2">T_DDR_A2</text>
<text x="113.9" y="58.8">T_DDR_A3</text>
<text x="113.9" y="54">T_DDR_A0</text>
<text x="165.1" y="55.6">T_DDR_DQ1</text>
<text x="165.1" y="57.2">T_DDR_DQ2</text>
<text x="165.1" y="54">T_DDR_DQ0</text>
<text x="165.1" y="58.8">T_DDR_DQ3</text>
<text x="113.9" y="65.2">T_DDR_A7</text>
<text x="113.9" y="60.4">T_DDR_A4</text>
<text x="113.9" y="62">T_DDR_A5</text>
<text x="113.9" y="63.6">T_DDR_A6</text>
<text x="165.1" y="62">T_DDR_DQ5</text>
<text x="165.1" y="63.6">T_DDR_DQ6</text>
<text x="165.1" y="65.2">T_DDR_DQ7</text>
<text x="165.1" y="60.4">T_DDR_DQ4</text>
<text x="113.9" y="66.8">T_DDR_A8</text>
<text x="113.9" y="68.4">T_DDR_A9</text>
<text x="113.9" y="70">T_DDR_A10</text>
<text x="113.9" y="71.6">T_DDR_A11</text>
<text x="165.1" y="66.8">T_DDR_DQ8</text>
<text x="165.1" y="68.4">T_DDR_DQ9</text>
<text x="165.1" y="70">T_DDR_DQ10</text>
<text x="165.1" y="71.6">T_DDR_DQ11</text>
<text x="113.9" y="73.2">T_DDR_A12</text>
<text x="113.9" y="74.8">T_DDR_A13</text>
<text x="113.9" y="76.4">T_DDR_A14</text>
<text x="165.1" y="73.2">T_DDR_DQ12</text>
<text x="165.1" y="74.8">T_DDR_DQ13</text>
<text x="165.1" y="76.4">T_DDR_DQ14</text>
<text x="80.9" y="83.6">DDR_DQS_B_0</text>
<text x="83.3" y="80.3">DDR_DQS0</text>
<text x="111.3" y="82">DDR_DQS1</text>
<text x="165.1" y="78">T_DDR_DQ15</text>
<text x="108.9" y="85.2">DDR_DQS_B_1</text>
<text x="112.1" y="88.3">DDR_DM0</text>
<text x="112.1" y="90">DDR_DM1</text>
<text x="112.9" y="93.2">DDR_ODT</text>
<text x="96.9" y="101.2">DDR_CKE</text>
<text x="111.2" y="98">DDR_nCAS</text>
<text x="111.2" y="96.4">DDR_nRAS</text>
<text x="168.3" y="97.2">VDD_DDR_REF</text>
<text x="84.9" y="104.4">DDR_CK</text>
<text x="84.9" y="102.8">DDR_nCK</text>
<text x="112.6" y="107.6">DDR_nWE</text>
<text x="112.9" y="106">DDR_nCS</text>
<text x="112.9" y="114">DDR_BA2</text>
<text x="112.9" y="112.4">DDR_BA1</text>
<text x="112.9" y="110.8">DDR_BA0</text>
</g>
<g font-size="1.4">
<text x="126.4" y="54">M8</text>
<text x="157.9" y="54">G8</text>
<text x="126.4" y="55.6">M3</text>
<text x="126.4" y="57.2">M7</text>
<text x="126.6" y="58.8">N2</text>
<text x="157.9" y="55.6">G2</text>
<text x="157.9" y="58.8">H3</text>
<text x="157.9" y="57.2">H7</text>
<text x="126.6" y="62">N3</text>
<text x="126.6" y="63.6">N7</text>
<text x="126.6" y="60.4">N8</text>
<text x="126.7" y="65.2">P2</text>
<text x="157.9" y="63.6">F1</text>
<text x="157.9" y="65.2">F9</text>
<text x="157.9" y="60.4">H1</text>
<text x="157.9" y="62">H9</text>
<text x="126.4" y="70">M2</text>
<text x="126.7" y="68.4">P3</text>
<text x="126.7" y="71.6">P7</text>
<text x="126.7" y="66.8">P8</text>
<text x="157.9" y="68.4">C2</text>
<text x="157.9" y="66.8">C8</text>
<text x="157.9" y="71.6">D3</text>
<text x="157.9" y="70">D7</text>
<text x="126.6" y="73.2">R2</text>
<text x="126.6" y="76.4">R3</text>
<text x="126.6" y="78">R7</text>
<text x="126.6" y="74.8">R8</text>
<text x="157.9" y="76.4">B1</text>
<text x="157.9" y="78">B9</text>
<text x="157.9" y="73.2">D1</text>
<text x="157.9" y="74.8">D9</text>
<text x="126.7" y="81.2">B7</text>
<text x="126.7" y="82.8">E8</text>
<text x="126.8" y="79.6">F7</text>
<text x="157.9" y="81.2">A2</text>
<text x="157.9" y="82.8">E2</text>
<text x="126.7" y="84.4">A8</text>
<text x="126.7" y="89.2">B3</text>
<text x="126.8" y="87.6">F3</text>
<text x="182.4" y="84.5">VDD_DDR</text>
<text x="126.7" y="95.6">K7</text>
<text x="126.7" y="92.4">K9</text>
<text x="126.7" y="100.4">K2</text>
<text x="126.7" y="102">K8</text>
<text x="126.9" y="97.2">L7</text>
<text x="157.9" y="97.2">J2</text>
<text x="194.8" y="101.3" transform="rotate(-90 194.8 101.3)">1</text>
<text x="202.8" y="101.3" transform="rotate(-90 202.8 101.3)">1</text>
<text x="126.7" y="106.8">K3</text>
<text x="126.9" y="105.2">L8</text>
<text x="127" y="103.6">J8</text>
<text x="157.9" y="106.8">J1</text>
<text x="174.4" y="103.7">VDD_DDR</text>
<text x="194.8" y="105.9" transform="rotate(-90 194.8 105.9)">2</text>
<text x="202.8" y="105.9" transform="rotate(-90 202.8 105.9)">2</text>
<text x="126.9" y="113.2">L1</text>
<text x="126.9" y="110">L2</text>
<text x="126.9" y="111.6">L3</text>
<text x="157.9" y="110">J7</text>
<text x="177.2" y="113.9" transform="rotate(-90 177.2 113.9)">2</text>
<text x="177.2" y="109.3" transform="rotate(-90 177.2 109.3)">1</text>
<text x="91.2" y="114.9">VDD_DDR</text>
<text x="94" y="118.9" transform="rotate(-90 94 118.9)">1</text>
<text x="100.4" y="118.9" transform="rotate(-90 100.4 118.9)">1</text>
<text x="108.4" y="118.9" transform="rotate(-90 108.4 118.9)">1</text>
<text x="114.8" y="118.9" transform="rotate(-90 114.8 118.9)">1</text>
<text x="126.7" y="116.4">A1</text>
<text x="126.7" y="118">E1</text>
<text x="127" y="119.6">J9</text>
<text x="157.9" y="119.6">J3</text>
<text x="157.9" y="118">N1</text>
<text x="157.9" y="116.4">P9</text>
<text x="94" y="123.5" transform="rotate(-90 94 123.5)">2</text>
<text x="100.4" y="123.5" transform="rotate(-90 100.4 123.5)">2</text>
<text x="108.4" y="123.5" transform="rotate(-90 108.4 123.5)">2</text>
<text x="114.8" y="123.5" transform="rotate(-90 114.8 123.5)">2</text>
<text x="126.4" y="121.2">M9</text>
<text x="126.6" y="122.8">R1</text>
<text x="126.7" y="126">A9</text>
<text x="157.9" y="122.8">A3</text>
<text x="157.9" y="121.2">E3</text>
<text x="157.9" y="126">H8</text>
<text x="84.8" y="129.3">VDD_DDR</text>
<text x="126.6" y="127.6">C1</text>
<text x="126.6" y="129.2">C3</text>
<text x="126.6" y="130.8">C7</text>
<text x="157.9" y="127.6">D2</text>
<text x="157.9" y="129.2">D8</text>
<text x="157.9" y="130.8">F2</text>
<text x="87.6" y="137.9" transform="rotate(-90 87.6 137.9)">2</text>
<text x="87.6" y="133.3" transform="rotate(-90 87.6 133.3)">1</text>
<text x="94" y="137.9" transform="rotate(-90 94 137.9)">2</text>
<text x="94" y="133.3" transform="rotate(-90 94 133.3)">1</text>
<text x="100.4" y="137.9" transform="rotate(-90 100.4 137.9)">2</text>
<text x="100.4" y="133.3" transform="rotate(-90 100.4 133.3)">1</text>
<text x="106.8" y="137.9" transform="rotate(-90 106.8 137.9)">2</text>
<text x="106.8" y="133.3" transform="rotate(-90 106.8 133.3)">1</text>
<text x="114.8" y="137.9" transform="rotate(-90 114.8 137.9)">2</text>
<text x="114.8" y="133.3" transform="rotate(-90 114.8 133.3)">1</text>
<text x="126.6" y="135.6">G1</text>
<text x="126.6" y="137.2">G3</text>
<text x="126.6" y="132.4">C9</text>
<text x="126.7" y="134">E9</text>
<text x="157.9" y="134">A7</text>
<text x="157.9" y="135.6">B2</text>
<text x="157.9" y="132.4">B8</text>
<text x="157.9" y="137.2">F8</text>
<text x="126.6" y="138.8">G7</text>
<text x="126.6" y="140.4">G9</text>
<text x="157.9" y="138.8">E7</text>
<text x="157.9" y="140.4">H2</text>
<text x="211.7" y="182">Title</text>
<text x="218.1" y="183.6">DDR2</text>
<text x="211.7" y="186.8">Size</text>
<text x="211.7" y="191.6">Date:</text>
<text x="213.3" y="188.4">A3</text>
<text x="218.1" y="186.8">Document Number</text>
<text x="218.1" y="188.4">&lt;Prochip&gt;</text>
<text x="220" y="191.6">Wednesday, April 03, 2013</text>
<text x="243.7" y="191.6">Sheet</text>
<text x="251.7" y="191.6">7</text>
<text x="256.5" y="191.6">of</text>
<text x="261.3" y="191.6">11</text>
<text x="264.5" y="186.8">Rev</text>
<text x="265.6" y="188.6">V0_1</text>
</g>
<g font-size="1.4" fill="#000080">
<text x="131.2" y="52.5">U500</text>
<text x="94.4" y="74.6">TP500</text>
<text x="94.4" y="90.3">TP501</text>
<text x="105.6" y="95.4">TP503</text>
<text x="186.4" y="90.9">R500</text>
<text x="186.4" y="93.3">100K/1%</text>
<text x="193.6" y="92.2">TP502</text>
<text x="94.4" y="97">TP504</text>
<text x="186.4" y="102.1">R501</text>
<text x="186.4" y="104.5">100K/1%</text>
<text x="196.8" y="102.1">C500</text>
<text x="196.8" y="105.3">0.1uF</text>
<text x="204.8" y="102.1">C501</text>
<text x="204.8" y="105.3">0.01uF</text>
<text x="94.4" y="111.1">TP505</text>
<text x="172.8" y="111.7">10uF</text>
<text x="179.2" y="110.1">C503</text>
<text x="179.2" y="113.3">0.1uF</text>
<text x="96" y="119.7">C504</text>
<text x="102.4" y="119.7">C505</text>
<text x="110.4" y="119.7">C506</text>
<text x="116.8" y="119.7">C507</text>
<text x="96" y="122.9">0.1uF</text>
<text x="102.4" y="122.9">0.1uF</text>
<text x="110.4" y="122.9">0.01uF</text>
<text x="116.8" y="122.9">0.01uF</text>
<text x="89.6" y="134.1">C508</text>
<text x="89.6" y="137.3">1uF</text>
<text x="96" y="134.1">C509</text>
<text x="96" y="137.3">0.1uF</text>
<text x="102.4" y="134.1">C510</text>
<text x="102.4" y="137.3">0.1uF</text>
<text x="108.8" y="134.1">C511</text>
<text x="108.8" y="137.3">0.01uF</text>
<text x="116.8" y="134.1">C512</text>
<text x="116.8" y="137.3">0.01uF</text>
<text x="130.9" y="144.4">HY5PS1G1631C</text>
</g>
<g font-size="1.4" fill="#004080">
<text x="130.4" y="56.6">A1</text>
<text x="130.4" y="58.3">A2</text>
<text x="130.4" y="55">A0</text>
<text x="130.4" y="59.9">A3</text>
<text x="153" y="56.6">DQ1</text>
<text x="153" y="55">DQ0</text>
<text x="153" y="59.9">DQ3</text>
<text x="153" y="58.3">DQ2</text>
<text x="130.4" y="63">A5</text>
<text x="130.4" y="64.6">A6</text>
<text x="130.4" y="61.4">A4</text>
<text x="153" y="64.6">DQ6</text>
<text x="153" y="61.4">DQ4</text>
<text x="153" y="63">DQ5</text>
<text x="130.4" y="71">A10</text>
<text x="130.4" y="66.3">A7</text>
<text x="130.4" y="69.4">A9</text>
<text x="130.4" y="67.9">A8</text>
<text x="152.2" y="71">DQ10</text>
<text x="153" y="69.4">DQ9</text>
<text x="153" y="67.9">DQ8</text>
<text x="153" y="66.3">DQ7</text>
<text x="130.4" y="72.6">A11</text>
<text x="130.4" y="74.3">A12</text>
<text x="130.4" y="77.4">A14</text>
<text x="130.4" y="75.9">A13</text>
<text x="152.2" y="77.4">DQ14</text>
<text x="152.2" y="74.3">DQ12</text>
<text x="152.2" y="72.6">DQ11</text>
<text x="152.2" y="75.9">DQ13</text>
<text x="130.4" y="82.3">UDQS</text>
<text x="130.4" y="83.9">LDQS/NU</text>
<text x="130.4" y="80.6">LDQS</text>
<text x="130.4" y="79">A15</text>
<text x="152.2" y="79">DQ15</text>
<text x="153" y="82.3">NC0</text>
<text x="153" y="83.9">NC1</text>
<text x="130.4" y="85.4">UDQS/NU</text>
<text x="130.4" y="88.6">LDM</text>
<text x="130.4" y="90.3">UDM</text>
<text x="130.4" y="93.4">ODT</text>
<text x="130.4" y="101.4">CKE</text>
<text x="130.4" y="96.6">RAS</text>
<text x="130.4" y="98.3">CAS</text>
<text x="152.1" y="98.3">VREF</text>
<text x="130.4" y="104.6">CK</text>
<text x="130.4" y="107.9">WE</text>
<text x="130.4" y="103">CK</text>
<text x="130.4" y="106.3">CS</text>
<text x="152.1" y="107.9">VDDL</text>
<text x="130.4" y="111">BA0</text>
<text x="130.4" y="112.6">BA1</text>
<text x="151.2" y="111">VSSDL</text>
<text x="130.4" y="117.4">VDD</text>
<text x="130.4" y="119">VDD</text>
<text x="130.4" y="114.3">BA2</text>
<text x="153" y="119">VSS</text>
<text x="153" y="117.4">VSS</text>
<text x="130.4" y="120.6">VDD</text>
<text x="130.4" y="122.3">VDD</text>
<text x="130.4" y="123.9">VDD</text>
<text x="153" y="123.9">VSS</text>
<text x="153" y="122.3">VSS</text>
<text x="153" y="120.6">VSS</text>
<text x="130.4" y="127">VDDQ</text>
<text x="130.4" y="128.7">VDDQ</text>
<text x="130.4" y="130.3">VDDQ</text>
<text x="130.4" y="131.9">VDDQ</text>
<text x="151.9" y="128.7">VSSQ</text>
<text x="151.9" y="130.3">VSSQ</text>
<text x="151.9" y="131.9">VSSQ</text>
<text x="151.9" y="127">VSSQ</text>
<text x="130.4" y="133.4">VDDQ</text>
<text x="130.4" y="135">VDDQ</text>
<text x="130.4" y="136.7">VDDQ</text>
<text x="151.9" y="135">VSSQ</text>
<text x="151.9" y="136.7">VSSQ</text>
<text x="151.9" y="133.4">VSSQ</text>
<text x="130.4" y="138.3">VDDQ</text>
<text x="130.4" y="139.9">VDDQ</text>
<text x="130.4" y="141.4">VDDQ</text>
<text x="151.9" y="139.9">VSSQ</text>
<text x="151.9" y="138.3">VSSQ</text>
<text x="151.9" y="141.4">VSSQ</text>
</g>
<text font-size="1.4" fill="#00f" x="171.7" y="110.1">+ C502</text>
<g font-size="1.1">
<text x="34.1" y="7.5">5</text>
<text x="86.3" y="7.5">4</text>
<text x="138.6" y="7.5">3</text>
<text x="190.8" y="7.5">2</text>
<text x="243.1" y="7.5">1</text>
<text x="6.8" y="31.9">D</text>
<text x="269.7" y="31.9">D</text>
<text x="6.8" y="77.8">C</text>
<text x="269.7" y="77.8">C</text>
<text x="6.8" y="123.8">B</text>
<text x="269.7" y="123.8">B</text>
<text x="6.8" y="169.8">A</text>
<text x="269.7" y="169.8">A</text>
<text x="34.1" y="193">5</text>
<text x="86.3" y="193">4</text>
<text x="138.6" y="193">3</text>
<text x="190.8" y="193">2</text>
<text x="243.1" y="193">1</text>
</g>
</svg>
